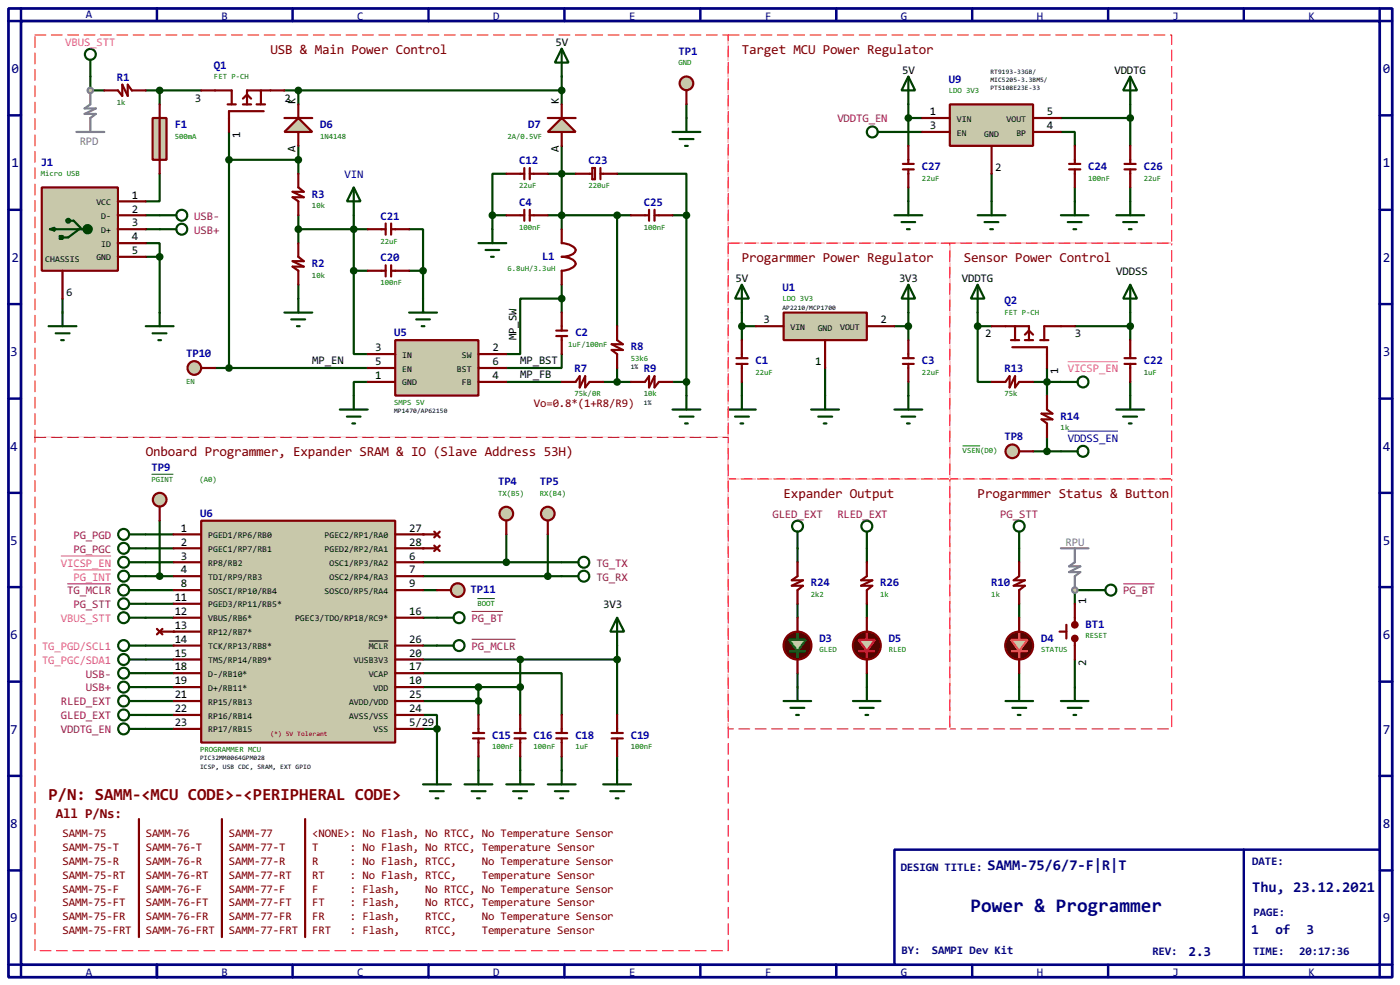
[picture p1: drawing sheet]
<svg xmlns="http://www.w3.org/2000/svg" width="256mm" height="180mm" viewBox="0 0 256 180" stroke-linecap="round" stroke-linejoin="round" font-family="sans-serif">
<path d="M1.6 1.6h253.5v177.3h-253.5zM3.9 3.9h248.9v172.7h-248.9z" fill="none" stroke="#000080" stroke-width=".5"/>
<path d="M3.9 1.6v2.3h-2.3M28.8 1.6v2.3" fill="none" stroke="#000080" stroke-width=".45"/>
<path d="M163.9 155.5h88.9v21.1h-88.9z" fill="#fff" stroke="#000080" stroke-width=".45"/>
<g fill="none" stroke="#000080" stroke-width=".45">
<path d="M53.6 1.6v2.3M78.5 1.6v2.3M103.4 1.6v2.3M128.3 1.6v2.3M153.2 1.6v2.3M178.1 1.6v2.3M203 1.6v2.3M227.9 1.6v2.3M252.8 1.6v2.3h2.3M1.6 21.1h2.3M1.6 38.4h2.3M252.8 21.1h2.3"/>
<path d="M252.8 38.4h2.3M1.6 55.7h2.3M252.8 55.7h2.3M1.6 73h2.3M252.8 73h2.3M1.6 90.2h2.3M252.8 90.2h2.3M1.6 107.5h2.3M252.8 107.5h2.3M1.6 124.8h2.3M252.8 124.8h2.3M1.6 142h2.3"/>
<path d="M1.6 159.3h2.3M227.9 155.5v23.4M252.8 142h2.3M252.8 159.3h2.3M1.6 176.6h2.3v2.3M28.8 176.6v2.3M53.6 176.6v2.3M78.5 176.6v2.3M103.4 176.6v2.3M128.3 176.6v2.3M153.2 176.6v2.3M178.1 176.6v2.3"/>
<path d="M203 176.6v2.3M255.1 176.6h-2.3v2.3"/>
</g>
<g fill="none" stroke="#004000" stroke-width=".4">
<path d="M16.6 14v2.6h2.5M26.7 16.6h10.2M29.3 16.6v2.5M52.1 16.6h2.6v2.5M125.8 19.1v2.5M26.7 39.4h2.6M29.3 31.8v5.1h-2.6M42 24.2v5.1h12.7M54.7 26.7v5.1M54.7 39.4v5.1M64.8 39.4v10.2M90.2 39.4h2.6"/>
<path d="M90.2 39.4v2.6M92.8 31.8h-2.6v7.6M100.4 39.4h2.5v2.6M11.5 54.7v2.5M26.7 44.5h2.6v2.5M26.7 42h2.6M26.7 47h2.6M29.3 47v10.2M54.7 42h12.7M54.7 52.1v2.6M64.8 49.6v15.2h2.6M64.8 49.6h2.6"/>
<path d="M75 42h2.5v7.6M75 49.6h2.5M77.5 49.6v5.1M102.9 54.7h-7.6v10.1h-2.5M102.9 52.1v5.1M135.9 57.2v5.1M135.9 59.7h2.6M179.1 59.7v10.2h2.6M179.1 59.7h2.6M179.1 57.2v2.5M196.9 59.7h10.2M207.1 57.2v5.1"/>
<path d="M67.4 69.9h-2.6v2.5M92.8 69.9h10.1M102.9 64.8v2.6h-10.1M110.5 69.9h5.1M113.1 67.4v2.5M135.9 69.9v2.5M151.2 67.4v5M166.4 69.9v2.5M189.3 69.9h5.1M191.8 67.4v5M207.1 69.9v2.5M26.7 97.8h5.1"/>
<path d="M92.8 97.8v5.1M100.4 97.8v7.7M26.7 102.9h5.1M26.7 100.4h5.1M26.7 108h5.1M26.7 110.5h5.1M26.7 113.1h5.1M77.5 105.5h25.4M77.5 102.9h25.4M113.1 118.2v12.7M146.1 100.4v2.5M146.1 110.5v2.6"/>
<path d="M158.8 100.4v2.5M158.8 110.5v2.6M186.7 100.4v2.5M186.7 110.5v2.6M199.4 108h-2.5v2.5M77.5 133.4h2.6v7.6M77.5 125.8h17.8M87.7 125.8v5.1M87.7 138.5v2.5M95.3 138.5v2.5M102.9 138.5v2.5M113.1 138.5v2.5"/>
<path d="M113.1 120.7h-17.8v10.2M146.1 123.2v2.6M158.8 123.2v2.6M186.7 123.2v2.6M196.9 120.7v5.1"/>
</g>
<circle cx="31.8" cy="115.6" r=".2" fill="#004000"/>
<path d="M26.7 118.2h5.1M77.5 118.2h2.6M77.5 113.1h2.6M26.7 120.7h5.1M26.7 123.2h5.1M26.7 125.8h5.1M26.7 128.3h5.1M26.7 130.9h5.1M77.5 123.2h25.4v7.7M77.5 130.9h2.6v2.5M77.5 120.7h17.8M77.5 128.3h10.2" fill="none" stroke="#004000" stroke-width=".4"/>
<g fill="#004000">
<circle cx="77.5" cy="97.8" r=".2"/>
<circle cx="77.5" cy="100.4" r=".2"/>
</g>
<g fill="none" stroke="#004000" stroke-width=".4">
<path d="M54.7 16.6h48.2M102.9 14v5.1M166.4 19.1v7.6M207.1 19.1v7.6M29.3 39.4h3M42 29.3v38.1M100.4 31.8h5.1M102.9 26.7v12.7h12.7M113.1 31.8h12.7v7.6M113.1 39.4v20.3M123.2 39.4h2.6M125.8 39.4v33"/>
<path d="M163.9 24.2h5.1M166.4 34.3v2.6M166.4 21.6h2.6M181.7 31.8v5.1M194.4 24.2h2.5v2.5M194.4 21.6h12.7M196.9 34.3v2.6M207.1 34.3v2.6M8.9 59.7h5.1M11.5 57.2v2.5M26.7 59.7h5.1M29.3 57.2v2.5"/>
<path d="M29.3 42h3M163.9 59.7h2.5M166.4 57.2v5.1M10.2 61h2.6M11.2 62.3h.5M28 61h2.5M29 62.3h.5M39.4 67.4h28M123.2 69.9h2.6M29.3 95.3v10.2M189.3 82.6h5.1M191.8 80.1v2.5"/>
<path d="M26.7 105.5h5.1M77.5 108h2.6M26.7 133.4h5.1"/>
<circle cx="33.3" cy="39.4" r="1"/>
<circle cx="33.3" cy="42" r="1"/>
</g>
<circle cx="29.2" cy="47" r=".5" fill="#004000" stroke="#004000" stroke-width=".4"/>
<path d="M7.7 34.3h13.9v15.3h-13.9z" fill="#c8c8aa" stroke="#800000" stroke-width=".4"/>
<g fill="none" stroke="#004000" stroke-width=".4">
<path d="M9.2 42l.8-.3v.5zM10 42h6.1M11 43.2h.5v.5h-.5zM11.2 43.2v.5M12.5 40.4h1l1.5 1.6M14.5 42l-2 1.5h-1"/>
<circle cx="12.5" cy="40.4" r=".35"/>
<circle cx="16" cy="42" r=".75"/>
<circle cx="16" cy="42" r=".5"/>
<circle cx="16.1" cy="42" r=".25"/>
</g>
<path d="M21.6 36.9h5.1M21.6 39.4h5.1M11.5 49.6v5.1M21.6 42h5.1M21.6 47h5.1M21.6 44.5h5.1" fill="none" stroke="#800000" stroke-width=".4"/>
<path d="M28 21.6h2.5v7.7h-2.5z" fill-rule="evenodd" fill="#c8c8aa" stroke="#800000" stroke-width=".4"/>
<path d="M19.1 16.6h2.5l.8 1v-2.1l1 2.1v-2.1l.8 1.1h2.5M29.3 19.1v12.7M134.9 65.6h2.1M134.9 66.6h2.1M135.9 62.3v3.3M135.9 66.6v3.3M165.4 65.6h2M165.4 66.6h2M166.4 62.3v3.3M166.4 66.6v3.3" fill="none" stroke="#800000" stroke-width=".4"/>
<g fill="none" stroke="#004000" stroke-width=".4">
<path d="M16.6 11v3M135.9 52.1l1.3 2.6h-2.5zM135.9 52.1v5.1M133.4 75h5.1M134.7 76.3h2.5M135.7 77.5h.5M135.9 72.4v2.6M163.9 75h5.1M165.2 76.3h2.5M166.2 77.5h.5M166.4 72.4v2.6"/>
<circle cx="16.5" cy="10" r="1"/>
</g>
<circle cx="125.7" cy="15.3" r="1.25" fill="#c8c8aa" stroke="#800000" stroke-width=".4"/>
<g fill="none" stroke="#800000" stroke-width=".4">
<path d="M125.8 16.6v2.5M194.1 115.6h1.3M195.4 114.4v2.5M196.9 110.5v3.9M196.9 116.9v3.8M86.7 134.2h2M86.7 135.2h2M87.7 130.9v3.3M87.7 135.2v3.3M94.3 134.2h2M94.3 135.2h2M95.3 130.9v3.3"/>
<path d="M95.3 135.2v3.3M101.9 134.2h2M101.9 135.2h2M102.9 130.9v3.3M102.9 135.2v3.3M112.1 134.2h2M112.1 135.2h2M113.1 130.9v3.3M113.1 135.2v3.3"/>
</g>
<g fill="none" stroke="#004000" stroke-width=".4">
<path d="M123.2 24.2h5.1M124.5 25.5h2.6M125.5 26.7h.5M125.8 21.6v2.6M23.7 97.8h3M158.8 97.3v3.1M186.7 97.3v3.1M23.7 100.4h3M23.7 108h3M23.7 113.1h3M23.7 118.2h3M23.7 105.5h3"/>
<path d="M80.1 113.1h3M80.1 118.2h3M102.9 105.5h3.1M102.9 102.9h3.1M113.1 113.1l1.3 2.5h-2.6zM113.1 113.1v5.1M199.4 108h3.1M23.7 123.2h3M23.7 125.8h3M23.7 120.7h3M194.4 128.3h5M195.6 129.6h2.6"/>
<path d="M196.7 130.9h.5M196.9 125.8v2.5M77.5 143.6h5.1M78.8 144.8h2.5M79.8 146.1h.5M80.1 141v2.6M85.1 143.6h5.1M86.4 144.8h2.6M87.4 146.1h.5M87.7 141v2.6M92.8 143.6h5M94 144.8h2.6"/>
<path d="M95.1 146.1h.5M95.3 141v2.6M100.4 143.6h5.1M101.7 144.8h2.5M102.7 146.1h.5M102.9 141v2.6M110.5 143.6h5.1M111.8 144.8h2.6M112.8 146.1h.5M113.1 141v2.6"/>
<circle cx="22.6" cy="97.8" r="1"/>
<circle cx="158.8" cy="96.3" r="1"/>
<circle cx="186.7" cy="96.3" r="1"/>
<circle cx="22.6" cy="118.2" r="1"/>
<circle cx="22.6" cy="105.5" r="1"/>
<circle cx="22.6" cy="100.4" r="1"/>
<circle cx="22.6" cy="108" r="1"/>
<circle cx="22.6" cy="113.1" r="1"/>
<circle cx="84.1" cy="118.2" r="1"/>
<circle cx="84.1" cy="113.1" r="1"/>
<circle cx="106.9" cy="102.9" r="1"/>
<circle cx="106.9" cy="105.5" r="1"/>
<circle cx="203.5" cy="108" r="1"/>
<circle cx="22.6" cy="120.7" r="1"/>
<circle cx="22.6" cy="125.8" r="1"/>
<circle cx="22.6" cy="123.2" r="1"/>
</g>
<g fill="#800000" stroke="#800000" stroke-width=".4">
<circle cx="196.9" cy="114.4" r=".5"/>
<circle cx="196.9" cy="116.9" r=".5"/>
</g>
<path d="M12.3 106.9h8.1M86.4 111.9h5.8M86.4 117h8.1M205.8 106.9h5.7" fill="none" stroke="#800080" stroke-width=".18"/>
<g fill="#004000" stroke="#004000" stroke-width=".4">
<circle cx="80" cy="133.4" r=".5"/>
<circle cx="95.3" cy="125.8" r=".5"/>
<circle cx="95.3" cy="120.7" r=".5"/>
<circle cx="113" cy="120.7" r=".5"/>
<circle cx="87.6" cy="128.3" r=".5"/>
<circle cx="87.6" cy="125.8" r=".5"/>
</g>
<path d="M13.5 104.3h6.9" fill="none" stroke="#f0f" stroke-width=".18"/>
<path d="M194.4 100.4h5M196.9 100.4v2.5l-1 .8h2l-2 1h2l-1 .8v2.5" fill="none" stroke="#808080" stroke-width=".4"/>
<circle cx="196.9" cy="108" r=".5" fill="#c8c8aa" stroke="#808080" stroke-width=".4"/>
<g fill="none" stroke="#004000" stroke-width=".4">
<path d="M23.7 102.9h3M23.7 110.5h3M23.7 128.3h3"/>
<circle cx="22.6" cy="102.9" r="1"/>
<circle cx="22.6" cy="110.5" r="1"/>
<circle cx="22.6" cy="128.3" r="1"/>
</g>
<path d="M11.2 101.8h9.2" fill="none" stroke="#f0f" stroke-width=".18"/>
<path d="M158.8 102.9v2.6l-1 .7h2l-2 1h2l-1 .8v2.5M186.7 102.9v2.6l-1 .7h2.1l-2.1 1h2.1l-1.1 .8v2.5" fill="none" stroke="#800000" stroke-width=".4"/>
<circle cx="186.7" cy="118.2" r="2.55" fill="#400000" stroke="#800000" stroke-width=".4"/>
<path d="M185.2 117.1h1.5v-1.2v1.2h1.6l-1.6 2.1h1.6h-3.1h1.5v1.3v-1.3z" fill-rule="evenodd" fill="#c8c8aa" stroke="#ff8000" stroke-width=".4"/>
<path d="M77.5 97.8h2.6M79.6 97.3l1 1.1M79.6 99.9l1 1M80.6 97.3l-1 1.1M80.6 99.9l-1 1M77.5 100.4h2.6M186.7 113.1v2.5M186.7 120.7v2.5" fill="none" stroke="#800000" stroke-width=".4"/>
<path d="M156.3 128.3h5M157.5 129.6h2.6M158.6 130.9h.5M158.8 125.8v2.5M184.2 128.3h5.1M185.5 129.6h2.5M186.5 130.9h.5M186.7 125.8v2.5" fill="none" stroke="#004000" stroke-width=".4"/>
<path d="M143.6 57.2h15.2v5.1h-15.2z" fill-rule="evenodd" fill="#c8c8aa" stroke="#800000" stroke-width=".4"/>
<g fill="none" stroke="#800000" stroke-width=".4">
<path d="M36.9 16.6h5.6v2.5M41.7 19.1h1.5M44.5 19.1h1.5M44.5 18.1l.8-.8 .7 .8M47 19.1h1.6M47.8 16.6v2.5M52.1 16.6h-6.8v2.5M48.3 20.4h-6.3v3.8M54.7 31.8v2.5l1 .8h-2.1l2.1 1h-2.1l1.1 .8v2.5M54.7 44.5v2.5l1 .8h-2.1l2.1 1h-2.1l1.1 .8v2.5M138.5 59.7h5.1M158.8 59.7h5.1"/>
<path d="M151.2 62.3v5.1"/>
</g>
<g fill="#004000" stroke="#004000" stroke-width=".4">
<circle cx="135.9" cy="59.7" r=".5"/>
<circle cx="29.2" cy="16.6" r=".5"/>
</g>
<path d="M148.6 75h5.1M149.9 76.3h2.6M150.9 77.5h.5M151.2 72.4v2.6" fill="none" stroke="#004000" stroke-width=".4"/>
<path d="M54.7 21.6l2.5 2.6h-5.1z" fill="#c8c8aa" stroke="#800000" stroke-width=".4"/>
<path d="M54.7 19.1v2.5M52.1 21.6h5.1M54.7 24.2v2.5" fill="none" stroke="#800000" stroke-width=".4"/>
<g fill="#004000" stroke="#004000" stroke-width=".4">
<circle cx="54.6" cy="29.3" r=".5"/>
<circle cx="54.6" cy="16.6" r=".5"/>
<circle cx="54.6" cy="42" r=".5"/>
</g>
<path d="M52.1 57.2h5.1M53.4 58.5h2.5M54.4 59.7h.5M54.7 54.7v2.5" fill="none" stroke="#004000" stroke-width=".4"/>
<path d="M72.4 62.3h15.3v10.1h-15.3z" fill-rule="evenodd" fill="#c8c8aa" stroke="#800000" stroke-width=".4"/>
<g fill="none" stroke="#800000" stroke-width=".4">
<path d="M92.8 39.4h3.3M92.8 31.8h3.3M96.1 30.8v2M96.1 38.4v2M97.1 30.8v2M97.1 38.4v2M97.1 39.4h3.3M97.1 31.8h3.3M115.6 39.4h3.3M118.9 38.4v2M119.9 39.4h3.3M119.9 38.4v2"/>
<path d="M67.4 49.6h3.3M67.4 42h3.3M70.7 40.9v2.1M70.7 48.6v2M71.7 40.9v2.1M71.7 48.6v2M71.7 49.6h3.3M71.7 42h3.3M102.9 42v2.5a2.75 2.75 0 0 1 2.6 1.3 1.5 1.5 0 0 1-1.4 1l-1.2 .2a2.37 2.37 0 0 1 2.6 1.3 2.75 2.75 0 0 1-2.6 1.3v2.5M102.9 57.2v3.3M113.1 59.7v2.6l1 .7h-2l2 1.1h-2l1 .7v2.6M181.7 59.7h6.8v2.6"/>
<path d="M186 59.7v2.6M196.9 59.7h-5.6v2.6M67.4 69.9h5M67.4 64.8h5M67.4 67.4h5M87.7 69.9h5.1M87.7 64.8h5.1M87.7 67.4h5.1M101.9 60.5h2M101.9 61.5h2M102.9 69.9h2.6l.7-1v2l1-2v2l.8-1h2.5M102.9 61.5v3.3"/>
<path d="M115.6 69.9h2.6l.7-1v2l1-2v2l.8-1h2.5M181.7 69.9h2.5l.8-1v2l1-2v2l.7-1h2.6M185.2 62.3h1.5M185.5 63.6h6.3v3.8M187.8 62.3h1.5M187.8 61.3l.7-.8 .8 .8M190.6 62.3h1.5M191.8 72.4v2.6l1 .7h-2l2 1.1h-2l1 .7v2.6M206 65.6h2.1M206 66.6h2.1M207.1 62.3v3.3M207.1 66.6v3.3"/>
</g>
<g fill="#004000" stroke="#004000" stroke-width=".4">
<circle cx="102.9" cy="54.7" r=".5"/>
<circle cx="113" cy="69.9" r=".5"/>
<circle cx="77.5" cy="49.6" r=".5"/>
<circle cx="64.8" cy="49.6" r=".5"/>
<circle cx="64.8" cy="42" r=".5"/>
<circle cx="41.9" cy="29.3" r=".5"/>
<circle cx="102.9" cy="39.4" r=".5"/>
<circle cx="90.2" cy="39.4" r=".5"/>
<circle cx="207" cy="59.7" r=".5"/>
<circle cx="179.1" cy="59.7" r=".5"/>
<circle cx="191.8" cy="69.9" r=".5"/>
</g>
<g fill="none" stroke="#004000" stroke-width=".4">
<path d="M64.8 34.3l1.3 2.6h-2.5zM64.8 34.3v5.1M75 57.2h5.1M76.3 58.5h2.5M77.3 59.7h.5M77.5 54.7v2.5M87.7 44.5h5.1M89 45.8h2.5M90 47h.5M90.2 42v2.5M179.1 52.1l1.3 2.6h-2.5zM179.1 52.1v5.1"/>
<path d="M207.1 52.1l1.2 2.6h-2.5zM207.1 52.1v5.1M62.3 75h5.1M63.6 76.3h2.5M64.6 77.5h.5M64.8 72.4v2.6M123.2 75h5.1M124.5 76.3h2.6M125.5 77.5h.5M125.8 72.4v2.6M194.4 69.9h3M204.5 75h5.1"/>
<path d="M205.8 76.3h2.5M206.8 77.5h.5M207.1 72.4v2.6M194.4 82.6h3"/>
<circle cx="198.4" cy="69.9" r="1"/>
<circle cx="198.4" cy="82.6" r="1"/>
</g>
<path d="M195.6 66.2h9.2" fill="none" stroke="#f0f" stroke-width=".18"/>
<path d="M195.6 78.9h9.2" fill="none" stroke="#0000c0" stroke-width=".18"/>
<path d="M16.6 16.6v2.5l-1.1 .8h2.1l-2.1 1h2.1l-1 .7v2.6M14 24.2h5.1" fill="none" stroke="#808080" stroke-width=".4"/>
<circle cx="16.5" cy="16.6" r=".5" fill="#c8c8aa" stroke="#808080" stroke-width=".4"/>
<circle cx="146.1" cy="118.2" r="2.55" fill="#400000" stroke="#800000" stroke-width=".4"/>
<path d="M144.6 117.1h1.5v-1.2v1.2h1.5l-1.5 2.1h1.5h-3h1.5v1.3v-1.3z" fill-rule="evenodd" fill="#c8c8aa" stroke="#00c000" stroke-width=".4"/>
<path d="M146.1 102.9v2.6l-1 .7h2l-2 1h2l-1 .8v2.5M146.1 113.1v2.5M146.1 120.7v2.5" fill="none" stroke="#800000" stroke-width=".4"/>
<g fill="none" stroke="#004000" stroke-width=".4">
<path d="M146.1 97.3v3.1M23.7 130.9h3M143.6 128.3h5M144.8 129.6h2.6M145.9 130.9h.5M146.1 125.8v2.5"/>
<circle cx="146.1" cy="96.3" r="1"/>
<circle cx="22.6" cy="130.9" r="1"/>
</g>
<circle cx="158.8" cy="118.2" r="2.55" fill="#400000" stroke="#800000" stroke-width=".4"/>
<path d="M157.3 117.1h1.5v-1.2v1.2h1.5l-1.5 2.1h1.5h-3h1.5v1.3v-1.3z" fill-rule="evenodd" fill="#c8c8aa" stroke="#f00" stroke-width=".4"/>
<path d="M158.8 113.1v2.5M158.8 120.7v2.5" fill="none" stroke="#800000" stroke-width=".4"/>
<circle cx="92.7" cy="94" r="1.25" fill="#c8c8aa" stroke="#800000" stroke-width=".4"/>
<path d="M92.8 95.3v2.5" fill="none" stroke="#800000" stroke-width=".4"/>
<circle cx="100.3" cy="94" r="1.25" fill="#c8c8aa" stroke="#800000" stroke-width=".4"/>
<path d="M100.4 95.3v2.5M28.8 115.1l1 1M29.3 115.6h2.5M29.8 115.1l-1 1" fill="none" stroke="#800000" stroke-width=".4"/>
<g fill="#004000" stroke="#004000" stroke-width=".4">
<circle cx="100.3" cy="105.5" r=".5"/>
<circle cx="92.7" cy="102.9" r=".5"/>
</g>
<path d="M36.9 95.3h35.5v40.6h-35.5z" fill="#c8c8aa" stroke="#800000" stroke-width=".4"/>
<g fill="none" stroke="#800000" stroke-width=".4">
<path d="M31.8 97.8h5.1M72.4 97.8h5.1M31.8 100.4h5.1M31.8 102.9h5.1M31.8 105.5h5.1M31.8 108h5.1M31.8 110.5h5.1M31.8 113.1h5.1M31.8 115.6h5.1M31.8 118.2h5.1M72.4 100.4h5.1M72.4 102.9h5.1"/>
<path d="M72.4 105.5h5.1M72.4 108h5.1M72.4 113.1h5.1M72.4 118.2h5.1M31.8 133.4h5.1M31.8 125.8h5.1M31.8 120.7h5.1M31.8 123.2h5.1M31.8 128.3h5.1M31.8 130.9h5.1M72.4 133.4h5.1M72.4 125.8h5.1"/>
<path d="M72.4 120.7h5.1M72.4 123.2h5.1M72.4 128.3h5.1M72.4 130.9h5.1"/>
</g>
<path d="M67.6 117.3h3.6" fill="none" stroke="#000" stroke-width=".18"/>
<circle cx="185.4" cy="82.6" r="1.25" fill="#c8c8aa" stroke="#800000" stroke-width=".4"/>
<path d="M186.7 82.6h2.6" fill="none" stroke="#800000" stroke-width=".4"/>
<path d="M176.4 81.6h3.2" fill="none" stroke="#008000" stroke-width=".18"/>
<circle cx="191.8" cy="82.6" r=".5" fill="#004000" stroke="#004000" stroke-width=".4"/>
<circle cx="29.2" cy="91.5" r="1.25" fill="#c8c8aa" stroke="#800000" stroke-width=".4"/>
<path d="M29.3 92.8v2.5" fill="none" stroke="#800000" stroke-width=".4"/>
<path d="M27.8 86.8h4" fill="none" stroke="#008000" stroke-width=".18"/>
<circle cx="29.2" cy="105.5" r=".5" fill="#004000" stroke="#004000" stroke-width=".4"/>
<circle cx="35.6" cy="67.4" r="1.25" fill="#c8c8aa" stroke="#800000" stroke-width=".4"/>
<path d="M36.9 67.4h2.5M25.5 149.9v21.6M40.7 149.9v21.6M55.9 149.9v21.6" fill="none" stroke="#800000" stroke-width=".4"/>
<circle cx="41.9" cy="67.4" r=".5" fill="#004000" stroke="#004000" stroke-width=".4"/>
<path d="M102.9 21.6l2.6 2.6h-5.1z" fill="#c8c8aa" stroke="#800000" stroke-width=".4"/>
<path d="M102.9 19.1v2.5M100.4 21.6h5.1M102.9 24.2v2.5M105.5 31.8h3M108.5 30.8h.5v2h-.5zM110 30.8v2M110 31.8h3.1" fill="none" stroke="#800000" stroke-width=".4"/>
<g fill="#004000" stroke="#004000" stroke-width=".4">
<circle cx="102.9" cy="31.8" r=".5"/>
<circle cx="166.4" cy="59.7" r=".5"/>
<circle cx="125.7" cy="69.9" r=".5"/>
<circle cx="113" cy="39.4" r=".5"/>
<circle cx="125.7" cy="39.4" r=".5"/>
</g>
<path d="M166.4 52.1l1.3 2.6h-2.5zM166.4 52.1v5.1" fill="none" stroke="#004000" stroke-width=".4"/>
<path d="M174 19.1h15.3v7.6h-15.3z" fill-rule="evenodd" fill="#c8c8aa" stroke="#800000" stroke-width=".4"/>
<g fill="none" stroke="#800000" stroke-width=".4">
<path d="M165.4 30h2M165.4 31h2M166.4 26.7v3.3M166.4 31v3.3M169 21.6h5M169 24.2h5M181.7 26.7v5.1M189.3 21.6h5.1M189.3 24.2h5.1M195.9 30h2M195.9 31h2M196.9 26.7v3.3"/>
<path d="M196.9 31v3.3M206 30h2.1M206 31h2.1M207.1 26.7v3.3M207.1 31v3.3"/>
</g>
<g fill="none" stroke="#004000" stroke-width=".4">
<path d="M166.4 14l1.3 2.6h-2.5zM166.4 14v5.1M160.8 24.2h3.1M163.9 39.4h5.1M166.4 36.9v2.5M179.1 39.4h5.1M181.7 36.9v2.5M194.4 39.4h5M196.9 36.9v2.5M204.5 39.4h5.1M207.1 36.9v2.5M165.2 40.7h2.5"/>
<path d="M166.2 42h.5M180.4 40.7h2.5M181.4 42h.5M195.6 40.7h2.6M196.7 42h.5M205.8 40.7h2.5M206.8 42h.5M23.7 133.4h3"/>
<circle cx="159.8" cy="24.2" r="1"/>
<circle cx="22.6" cy="133.4" r="1"/>
</g>
<circle cx="166.4" cy="21.6" r=".5" fill="#004000" stroke="#004000" stroke-width=".4"/>
<circle cx="83.8" cy="108" r="1.25" fill="#c8c8aa" stroke="#800000" stroke-width=".4"/>
<path d="M80.1 108h2.5" fill="none" stroke="#800000" stroke-width=".4"/>
<path d="M87.5 109.6h3.2" fill="none" stroke="#008000" stroke-width=".18"/>
<path d="M6.4 6.4h127v73.7h-127zM133.4 6.4h81.3v38.1h-81.3zM133.4 44.5h40.6v43.2h-40.6zM174 44.5h40.7v43.2h-40.7zM6.4 80.1h127v93.9h-127zM133.4 87.7h40.6v45.7h-40.6zM174 87.7h40.7v45.7h-40.7z" fill="none" stroke="#fff" stroke-width=".18"/>
<path d="M6.4 6.4h127v73.7h-127zM133.4 6.4h81.3v38.1h-81.3zM133.4 44.5h40.6v43.2h-40.6zM174 44.5h40.7v43.2h-40.7zM6.4 80.1h127v93.9h-127zM133.4 87.7h40.6v45.7h-40.6zM174 87.7h40.7v45.7h-40.7z" fill="none" stroke="#f00" stroke-width=".18" stroke-dasharray="2 1"/>
<path d="M102.9 8.9l1.3 2.6h-2.5zM102.9 8.9v5.1M207.1 14l1.2 2.6h-2.5zM207.1 14v5.1" fill="none" stroke="#004000" stroke-width=".4"/>
<g fill="#004000" stroke="#004000" stroke-width=".4">
<circle cx="207" cy="21.6" r=".5"/>
<circle cx="102.9" cy="16.6" r=".5"/>
</g>
<text font-size="4.2" fill="#000080" x="177.8" y="167">Power &amp; Programmer</text>
<text font-size="3.7" fill="#800000" x="8.9" y="146.5">P/N: SAMM-&lt;MCU CODE&gt;-&lt;PERIPHERAL CODE&gt;</text>
<g font-size="3.2" fill="#000080">
<text x="180.9" y="159.3">SAMM-75/6/7-F|R|T</text>
<text x="229.4" y="163.2">Thu, 23.12.2021</text>
</g>
<g font-size="3" fill="#800000">
<text x="49.6" y="9.8">USB &amp; Main Power Control</text>
<text x="135.9" y="9.8">Target MCU Power Regulator</text>
<text x="135.9" y="47.9">Progarmmer Power Regulator</text>
<text x="176.6" y="47.9">Sensor Power Control</text>
<text x="26.7" y="83.5">Onboard Programmer, Expander SRAM &amp; IO (Slave Address 53H)</text>
<text x="143.6" y="91.1">Expander Output</text>
<text x="179.1" y="91.1">Progarmmer Status &amp; Button</text>
<text x="10.2" y="149.8">All P/Ns:</text>
</g>
<g font-size="3" fill="#000080">
<text x="2.1" y="13.4">0</text>
<text x="253.4" y="13.4">0</text>
<text x="2.1" y="30.7">1</text>
<text x="253.4" y="30.7">1</text>
<text x="2.1" y="47.9">2</text>
<text x="253.4" y="47.9">2</text>
<text x="1.9" y="65.2">3</text>
<text x="253.4" y="65.2">3</text>
<text x="1.9" y="82.5">4</text>
<text x="253.4" y="82.5">4</text>
<text x="1.9" y="99.8">5</text>
<text x="253.4" y="99.8">5</text>
<text x="1.9" y="117">6</text>
<text x="253.4" y="117">6</text>
<text x="1.9" y="134.3">7</text>
<text x="253.4" y="134.3">7</text>
<text x="1.9" y="151.6">8</text>
<text x="253.4" y="151.6">8</text>
<text x="1.9" y="168.8">9</text>
<text x="229.2" y="170.9">1</text>
<text x="233.7" y="170.9">of</text>
<text x="239.4" y="170.9">3</text>
<text x="253.4" y="168.8">9</text>
<text x="217.8" y="174.9">2.3</text>
</g>
<g font-size="2.5" fill="#000080">
<text x="15.7" y="3.4">A</text>
<text x="40.6" y="3.6">B</text>
<text x="65.5" y="3.6">C</text>
<text x="90.4" y="3.6">D</text>
<text x="115.3" y="3.6">E</text>
<text x="140.2" y="3.6">F</text>
<text x="165.1" y="3.6">G</text>
<text x="190" y="3.6">H</text>
<text x="214.8" y="3.6">J</text>
<text x="239.7" y="3.6">K</text>
<text x="165" y="159.4">DESIGN TITLE:</text>
<text x="229.4" y="158.3">DATE:</text>
<text x="229.7" y="167.7">PAGE:</text>
<text x="15.7" y="178.7">A</text>
<text x="40.6" y="178.7">B</text>
<text x="65.5" y="178.7">C</text>
<text x="90.4" y="178.7">D</text>
<text x="115.3" y="178.7">E</text>
<text x="140.2" y="178.7">F</text>
<text x="165.1" y="178.7">G</text>
<text x="165.2" y="174.6">BY:</text>
<text x="170.7" y="174.6">SAMPI Dev Kit</text>
<text x="190" y="178.7">H</text>
<text x="211.1" y="174.8">REV:</text>
<text x="214.8" y="178.7">J</text>
<text x="229.6" y="174.8">TIME:</text>
<text x="238" y="174.8">20:17:36</text>
<text x="239.7" y="178.7">K</text>
</g>
<g font-size="2.5" fill="#f0f">
<text x="12" y="8.5">VBUS_STT</text>
<text x="195.6" y="68.1">VICSP_EN</text>
<text x="11.2" y="103.7">VICSP_EN</text>
<text x="13.5" y="106.3">PG_INT</text>
<text x="11.2" y="113.9">VBUS_STT</text>
<text x="7.7" y="119">TG_PGD/SCL1</text>
<text x="7.7" y="121.5">TG_PGC/SDA1</text>
</g>
<g font-size="2.5">
<text x="101.8" y="8.5">5V</text>
<text x="165.3" y="13.6">5V</text>
<text x="204.2" y="13.6">VDDTG</text>
<text x="35.7" y="18.6">3</text>
<text x="52.1" y="18.6">2</text>
<text x="54.2" y="19.1" transform="rotate(-90 54.2 19.1)">K</text>
<text x="102.4" y="19.1" transform="rotate(-90 102.4 19.1)">K</text>
<text x="170.4" y="21.1">1</text>
<text x="170.4" y="23.6">3</text>
<text x="191.8" y="23.6">4</text>
<text x="191.8" y="21.1">5</text>
<text x="44" y="25.3" transform="rotate(-90 44 25.3)">1</text>
<text x="54.2" y="27.9" transform="rotate(-90 54.2 27.9)">A</text>
<text x="102.4" y="27.9" transform="rotate(-90 102.4 27.9)">A</text>
<text x="182.3" y="31.3">2</text>
<text x="24.2" y="36.3">1</text>
<text x="24.2" y="38.9">2</text>
<text x="24.2" y="41.5">3</text>
<text x="24.2" y="46.5">5</text>
<text x="24.2" y="44">4</text>
<text x="134.8" y="51.7">5V</text>
<text x="164.7" y="51.7">3V3</text>
<text x="176.2" y="51.7">VDDTG</text>
<text x="204.5" y="50.4">VDDSS</text>
<text x="12.1" y="54.2">6</text>
<text x="139.9" y="59.2">3</text>
<text x="161.3" y="59.2">2</text>
<text x="68.8" y="64.3">3</text>
<text x="90.2" y="64.3">2</text>
<text x="94.6" y="62.3" transform="rotate(-90 94.6 62.3)">MP_SW</text>
<text x="180.5" y="61.7">2</text>
<text x="196.9" y="61.7">3</text>
<text x="57.2" y="66.7">MP_EN</text>
<text x="68.8" y="69.4">1</text>
<text x="68.8" y="66.9">5</text>
<text x="90.2" y="66.9">6</text>
<text x="90.2" y="69.4">4</text>
<text x="95.3" y="66.7">MP_BST</text>
<text x="95.3" y="69.2">MP_FB</text>
<text x="149.4" y="66.9">1</text>
<text x="193.9" y="68.5" transform="rotate(-90 193.9 68.5)">1</text>
<text x="33.2" y="97.3">1</text>
<text x="33.2" y="99.9">2</text>
<text x="75" y="97.3">27</text>
<text x="75" y="99.9">28</text>
<text x="33.2" y="102.4">3</text>
<text x="33.2" y="105">4</text>
<text x="33.2" y="107.5">8</text>
<text x="75" y="102.4">6</text>
<text x="75" y="105">7</text>
<text x="75" y="107.5">9</text>
<text x="32" y="110">11</text>
<text x="32" y="112.6">12</text>
<text x="75" y="112.6">16</text>
<text x="110.5" y="111.3">3V3</text>
<text x="199" y="110.5" transform="rotate(-90 199 110.5)">1</text>
<text x="32" y="115.1">13</text>
<text x="32" y="117.7">14</text>
<text x="75" y="117.7">26</text>
<text x="32" y="120.2">15</text>
<text x="32" y="122.7">18</text>
<text x="32" y="125.3">19</text>
<text x="75" y="125.3">10</text>
<text x="75" y="122.7">17</text>
<text x="75" y="120.2">20</text>
<text x="199" y="121.9" transform="rotate(-90 199 121.9)">2</text>
<text x="32" y="127.8">21</text>
<text x="32" y="130.4">22</text>
<text x="75" y="130.4">24</text>
<text x="75" y="127.8">25</text>
<text x="32" y="132.9">23</text>
<text x="75" y="132.9">5/29</text>
</g>
<g font-size="2.5" fill="#0000c0">
<text x="124.3" y="10">TP1</text>
<text x="21.4" y="14.8">R1</text>
<text x="39.2" y="12.5">Q1</text>
<text x="173.8" y="15.1">U9</text>
<text x="32" y="23.5">F1</text>
<text x="58.7" y="23.5">D6</text>
<text x="96.8" y="23.5">D7</text>
<text x="7.5" y="30.3">J1</text>
<text x="63.1" y="32.6">VIN</text>
<text x="95.1" y="30">C12</text>
<text x="107.8" y="30">C23</text>
<text x="168.9" y="31.1">C27</text>
<text x="199.4" y="31.1">C24</text>
<text x="209.5" y="31.1">C26</text>
<text x="57.2" y="36.2">R3</text>
<text x="69.7" y="40.2">C21</text>
<text x="95.1" y="37.7">C4</text>
<text x="118" y="37.7">C25</text>
<text x="69.7" y="47.9">C20</text>
<text x="99.3" y="47.6">L1</text>
<text x="57.2" y="48.9">R2</text>
<text x="143.4" y="53.2">U1</text>
<text x="184" y="55.7">Q2</text>
<text x="34.1" y="65.4">TP10</text>
<text x="72.2" y="61.6">U5</text>
<text x="105.4" y="61.6">C2</text>
<text x="115.6" y="64.1">R8</text>
<text x="105.3" y="68.1">R7</text>
<text x="118" y="68.1">R9</text>
<text x="138.4" y="66.7">C1</text>
<text x="168.9" y="66.7">C3</text>
<text x="184" y="68.1">R13</text>
<text x="209.5" y="66.7">C22</text>
<text x="194.3" y="76.8">R14</text>
<text x="184" y="80.6">TP8</text>
<text x="195.6" y="80.8">VDDSS_EN</text>
<text x="27.8" y="86.2">TP9</text>
<text x="91.3" y="88.8">TP4</text>
<text x="98.9" y="88.8">TP5</text>
<text x="36.7" y="94.6">U6</text>
<text x="148.6" y="107.3">R24</text>
<text x="161.3" y="107.3">R26</text>
<text x="181.6" y="107.3">R10</text>
<text x="86.2" y="108.6">TP11</text>
<text x="150.1" y="117.5">D3</text>
<text x="162.8" y="117.5">D5</text>
<text x="190.8" y="117.5">D4</text>
<text x="198.9" y="114.9">BT1</text>
<text x="90.2" y="135.3">C15</text>
<text x="97.8" y="135.3">C16</text>
<text x="105.4" y="135.3">C18</text>
<text x="115.6" y="135.3">C19</text>
</g>
<g font-size="2.5" fill="#800080">
<text x="153.4" y="22.4">VDDTG_EN</text>
<text x="35.6" y="40.2">USB-</text>
<text x="35.6" y="42.7">USB+</text>
<text x="141.5" y="94.8">GLED_EXT</text>
<text x="153.4" y="94.8">RLED_EXT</text>
<text x="183.3" y="94.8">PG_STT</text>
<text x="13.5" y="98.6">PG_PGD</text>
<text x="13.5" y="101.2">PG_PGC</text>
<text x="109.3" y="106.3">TG_RX</text>
<text x="109.3" y="103.7">TG_TX</text>
<text x="12.3" y="108.8">TG_MCLR</text>
<text x="13.5" y="111.3">PG_STT</text>
<text x="86.4" y="113.9">PG_BT</text>
<text x="205.8" y="108.8">PG_BT</text>
<text x="86.4" y="119">PG_MCLR</text>
<text x="15.8" y="124">USB-</text>
<text x="11.2" y="129.1">RLED_EXT</text>
<text x="11.2" y="131.7">GLED_EXT</text>
<text x="15.8" y="126.6">USB+</text>
<text x="11.2" y="134.2">VDDTG_EN</text>
</g>
<g font-size="2.5" fill="#808080">
<text x="14.6" y="26.5">RPD</text>
<text x="195.2" y="99.9">RPU</text>
</g>
<g font-size="2.5" fill="#800000">
<text x="97.8" y="74.4">Vo=0.8*(1+R8/R9)</text>
<text x="11.5" y="153.2">SAMM-75</text>
<text x="11.5" y="155.8">SAMM-75-T</text>
<text x="26.7" y="153.2">SAMM-76</text>
<text x="26.7" y="155.8">SAMM-76-T</text>
<text x="42" y="153.2">SAMM-77</text>
<text x="42" y="155.8">SAMM-77-T</text>
<text x="57.2" y="153.2">&lt;NONE&gt;: No Flash, No RTCC, No Temperature Sensor</text>
<text x="57.2" y="155.8">T</text>
<text x="64.1" y="155.8">: No Flash, No RTCC, Temperature Sensor</text>
<text x="11.5" y="158.3">SAMM-75-R</text>
<text x="11.5" y="160.9">SAMM-75-RT</text>
<text x="26.7" y="158.3">SAMM-76-R</text>
<text x="26.7" y="160.9">SAMM-76-RT</text>
<text x="42" y="158.3">SAMM-77-R</text>
<text x="42" y="160.9">SAMM-77-RT</text>
<text x="57.2" y="158.3">R</text>
<text x="57.2" y="160.9">RT</text>
<text x="64.1" y="158.3">: No Flash, RTCC,</text>
<text x="64.1" y="160.9">: No Flash, RTCC,</text>
<text x="88.3" y="158.3">No Temperature Sensor</text>
<text x="88.3" y="160.9">Temperature Sensor</text>
<text x="11.5" y="163.4">SAMM-75-F</text>
<text x="11.5" y="165.9">SAMM-75-FT</text>
<text x="26.7" y="163.4">SAMM-76-F</text>
<text x="26.7" y="165.9">SAMM-76-FT</text>
<text x="42" y="163.4">SAMM-77-F</text>
<text x="42" y="165.9">SAMM-77-FT</text>
<text x="57.2" y="163.4">F</text>
<text x="57.2" y="165.9">FT</text>
<text x="64.1" y="163.4">: Flash,</text>
<text x="64.1" y="165.9">: Flash,</text>
<text x="77.9" y="163.4">No RTCC, No Temperature Sensor</text>
<text x="77.9" y="165.9">No RTCC, Temperature Sensor</text>
<text x="11.5" y="168.5">SAMM-75-FR</text>
<text x="11.5" y="171">SAMM-75-FRT</text>
<text x="26.7" y="168.5">SAMM-76-FR</text>
<text x="26.7" y="171">SAMM-76-FRT</text>
<text x="42" y="168.5">SAMM-77-FR</text>
<text x="42" y="171">SAMM-77-FRT</text>
<text x="57.2" y="168.5">FR</text>
<text x="57.2" y="171">FRT</text>
<text x="64.1" y="168.5">: Flash,</text>
<text x="64.1" y="171">: Flash,</text>
<text x="77.9" y="168.5">RTCC,</text>
<text x="77.9" y="171">RTCC,</text>
<text x="88.3" y="168.5">No Temperature Sensor</text>
<text x="88.3" y="171">Temperature Sensor</text>
</g>
<g font-size="1.9">
<text x="175.3" y="22.2">VIN</text>
<text x="184.4" y="22.2">VOUT</text>
<text x="175.3" y="24.8">EN</text>
<text x="180.3" y="25.1">GND</text>
<text x="186.2" y="24.8">BP</text>
<text x="17.7" y="37.5">VCC</text>
<text x="18.6" y="40">D-</text>
<text x="8.3" y="48">CHASSIS</text>
<text x="17.7" y="47.6">GND</text>
<text x="18.6" y="42.6">D+</text>
<text x="18.6" y="45.2">ID</text>
<text x="73.7" y="65.5">IN</text>
<text x="84.6" y="65.5">SW</text>
<text x="144.8" y="60.3">VIN</text>
<text x="149.8" y="60.7">GND</text>
<text x="153.9" y="60.3">VOUT</text>
<text x="73.7" y="70.6">GND</text>
<text x="73.7" y="68">EN</text>
<text x="83.7" y="68">BST</text>
<text x="84.6" y="70.6">FB</text>
<text x="38.2" y="98.5">PGED1/RP6/RB0</text>
<text x="38.2" y="101">PGEC1/RP7/RB1</text>
<text x="59.5" y="98.5">PGEC2/RP1/RA0</text>
<text x="59.5" y="101">PGED2/RP2/RA1</text>
<text x="38.2" y="103.6">RP8/RB2</text>
<text x="38.2" y="106.1">TDI/RP9/RB3</text>
<text x="60.4" y="103.6">OSC1/RP3/RA2</text>
<text x="60.4" y="106.1">OSC2/RP4/RA3</text>
<text x="38.2" y="108.7">SOSCI/RP10/RB4</text>
<text x="38.2" y="111.2">PGED3/RP11/RB5*</text>
<text x="38.2" y="113.7">VBUS/RB6*</text>
<text x="54.1" y="113.7">PGEC3/TDO/RP18/RC9*</text>
<text x="59.5" y="108.7">SOSCO/RP5/RA4</text>
<text x="38.2" y="116.3">RP12/RB7*</text>
<text x="38.2" y="118.8">TCK/RP13/RB8*</text>
<text x="67.6" y="118.8">MCLR</text>
<text x="38.2" y="121.4">TMS/RP14/RB9*</text>
<text x="38.2" y="123.9">D-/RB10*</text>
<text x="64.9" y="121.4">VUSB3V3</text>
<text x="67.6" y="123.9">VCAP</text>
<text x="38.2" y="126.4">D+/RB11*</text>
<text x="38.2" y="129">RP15/RB13</text>
<text x="38.2" y="131.5">RP16/RB14</text>
<text x="64" y="131.5">AVSS/VSS</text>
<text x="64" y="129">AVDD/VDD</text>
<text x="68.5" y="126.4">VDD</text>
<text x="38.2" y="134.1">RP17/RB15</text>
<text x="68.5" y="134.1">VSS</text>
</g>
<g font-size="1.7" fill="#008000">
<text x="124.3" y="12">GND</text>
<text x="39.2" y="14.5">FET P-CH</text>
<text x="173.8" y="17">LDO 3V3</text>
<text x="21.4" y="19.2">1k</text>
<text x="32" y="25.4">500mA</text>
<text x="58.7" y="25.4">1N4148</text>
<text x="93" y="25.4">2A/0.5VF</text>
<text x="7.5" y="32.3">Micro USB</text>
<text x="95.1" y="34.5">22uF</text>
<text x="107.8" y="34.5">220uF</text>
<text x="168.9" y="33.1">22uF</text>
<text x="199.4" y="33.1">100nF</text>
<text x="209.5" y="33.1">22uF</text>
<text x="57.2" y="38.1">10k</text>
<text x="69.7" y="44.6">22uF</text>
<text x="95.1" y="42">100nF</text>
<text x="118" y="42">100nF</text>
<text x="57.2" y="50.8">10k</text>
<text x="69.7" y="52.2">100nF</text>
<text x="93" y="49.6">6.8uH/3.3uH</text>
<text x="143.4" y="55.1">LDO 3V3</text>
<text x="184" y="57.7">FET P-CH</text>
<text x="104.1" y="63.5">1uF/100nF</text>
<text x="34.1" y="70.2">EN</text>
<text x="115.6" y="66.1">53k6</text>
<text x="138.4" y="68.6">22uF</text>
<text x="168.9" y="68.6">22uF</text>
<text x="209.5" y="68.6">1uF</text>
<text x="72.2" y="74.1">SMPS 5V</text>
<text x="105.3" y="72.6">75k/0R</text>
<text x="118" y="72.6">10k</text>
<text x="184" y="72.6">75k</text>
<text x="176.4" y="82.9">VSEN(D0)</text>
<text x="194.3" y="78.8">1k</text>
<text x="27.8" y="88.2">PGINT</text>
<text x="36.6" y="88.2">(A0)</text>
<text x="91.3" y="90.7">TX(B5)</text>
<text x="98.9" y="90.7">RX(B4)</text>
<text x="87.5" y="110.9">BOOT</text>
<text x="148.6" y="109.3">2k2</text>
<text x="161.3" y="109.3">1k</text>
<text x="181.6" y="109.3">1k</text>
<text x="150.1" y="119.4">GLED</text>
<text x="162.8" y="119.4">RLED</text>
<text x="190.8" y="119.4">STATUS</text>
<text x="198.9" y="116.9">RESET</text>
<text x="36.7" y="137.6">PROGRAMMER MCU</text>
<text x="90.2" y="137.2">100nF</text>
<text x="97.8" y="137.2">100nF</text>
<text x="105.4" y="137.2">1uF</text>
<text x="115.6" y="137.2">100nF</text>
</g>
<g font-size="1.5">
<text x="181.5" y="13.5">RT9193-33GB/</text>
<text x="181.5" y="15">MIC5205-3.3BM5/</text>
<text x="181.5" y="16.6">PT5108E23E-33</text>
<text x="143.4" y="56.7">AP2210/MCP1700</text>
<text x="115.6" y="67.6">1%</text>
<text x="72.2" y="75.7">MP1470/AP62150</text>
<text x="118" y="74.1">1%</text>
<text x="36.7" y="139.2">PIC32MM0064GPM028</text>
<text x="36.7" y="140.7">ICSP, USB CDC, SRAM, EXT GPIO</text>
</g>
<text font-size="1.5" fill="#800000" x="49.6" y="134.7">(*) 5V Tolerant</text>
</svg>
